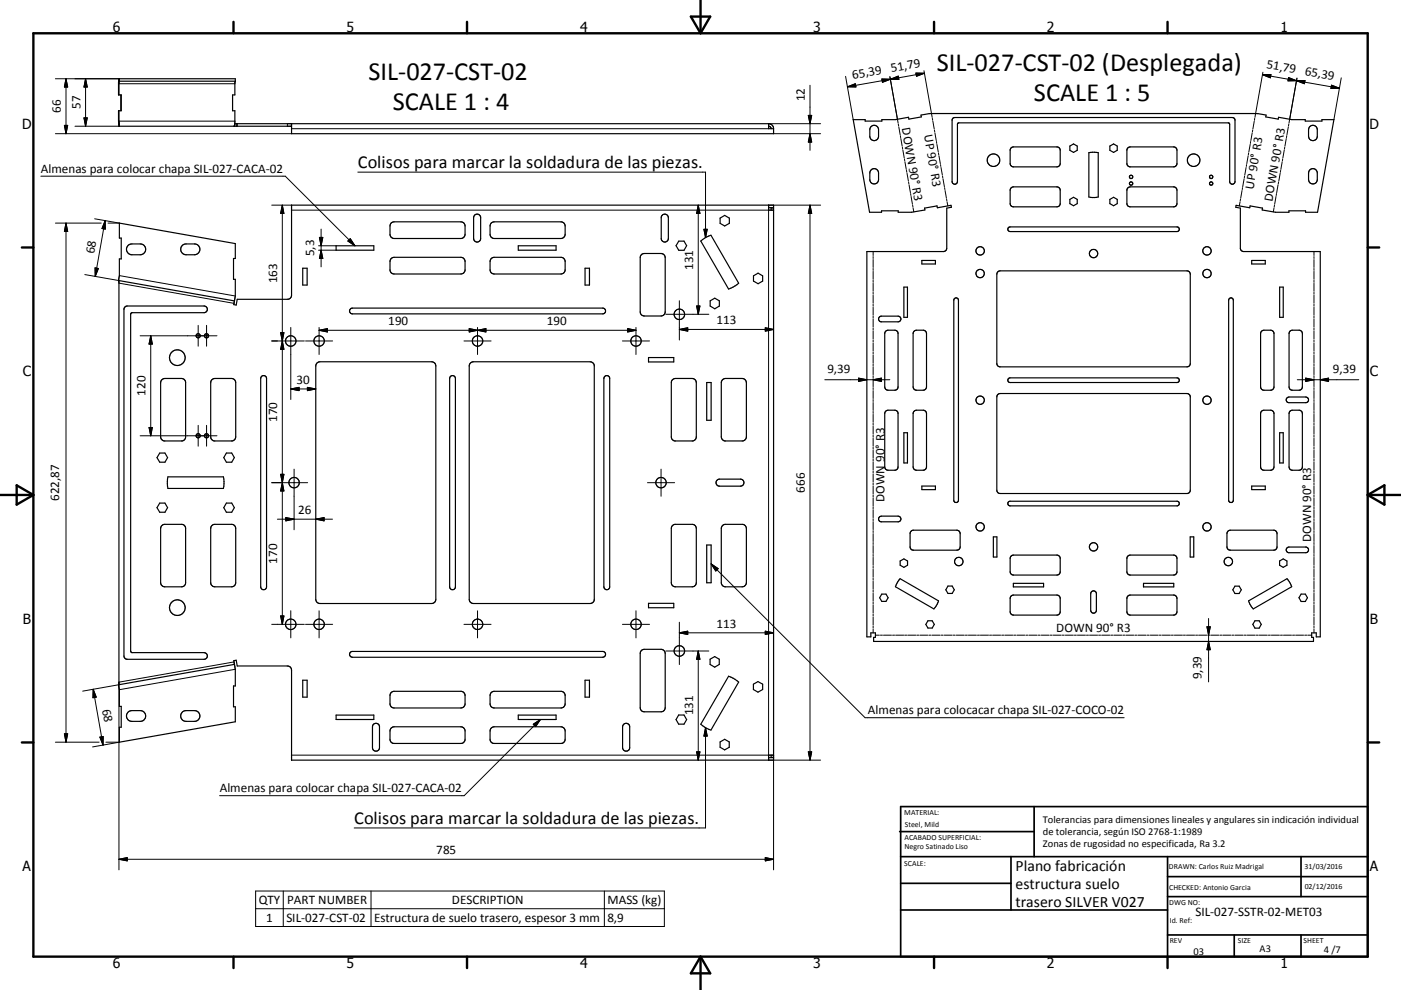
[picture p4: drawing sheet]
<svg xmlns="http://www.w3.org/2000/svg" width="420mm" height="297mm" viewBox="0 0 420 297" stroke-linecap="round" stroke-linejoin="round" font-family="sans-serif">
<g fill="none" stroke="#000" stroke-width=".36">
<path d="M35.5 36.3h.2M35.5 36.3l.2 .8M35.7 33.2v3.1M35.7 36.3v1.6M35.7 37.9h51.7M35.7 37.8v.1M35.7 37.6v.1M35.8 24.4l-.1 4.1M35.8 23.6l-.3 1.2v3.7h.8v4.7h-.8v3.1M35.8 23.6h34.7v.8M35.8 23.6v.8M35.8 24.4h.1"/>
<path d="M35.8 24.4h34.7M36.2 28.5v4.7M70.4 37.1h160M70.5 24.4l-.1 4.1h-.7v4.7h.7v3.5l-.2 1.2M70.5 24.4h.1M70.8 37.1v.8M71.1 37.1v.8M87.4 37.1v3h144.5v-1.5M230.4 37.1v1.5h1.5M230.4 37.9l.6 .2 .2 .5M230.4 37.1a1.48 1.48 0 0 1 1.5 1.5M255.8 35.9h3.6v.4h5v-.4h4l4-.7 .1 .5 3.7-.6-.1-.6 3.9-.4h95.8l3.8 .4-.1 .6 3.7 .6 .1-.5 4 .7h4v.4h5v-.4h3.6l-4.9 27.8h-3.6v-.4h-5v.4h-4l-4-.7 .1-.6-3.7-.6-.1 .5-4.1-.7-.1 .6 1.4 .2v12.1l.2 .6 .3 .3 23.4 .1v115.6h-1.2v-1.2h-1.3v1.3h.5v1.2h-131.9v-1.2h.6v-1.3h-1.4v1.2h-1.2v-115.6l23.4-.1 .3-.3 .2-.6v-12.1l1.4-.2-.1-.6-4.1 .7-.1-.5-3.7 .6 .1 .6-4 .7h-4v-.4h-5v.4h-3.6z"/>
<path d="M261.2 37.9a1.31 1.31 0 0 1 1.4-.2 1.31 1.31 0 0 1 .8 1.2v2a1.31 1.31 0 0 1-1.3 1.3 1.31 1.31 0 0 1-1.3-1.3v-2.3zM285.7 35.5l.6-.2h83.4l.3 .2 .3 .6v18.4a.8 .8 0 0 1-.8 .8 .8 .8 0 0 1-.8-.8v-17.2l-.4-.4h-81l-.3 .4v17.2a.8 .8 0 0 1-.8 .8 .8 .8 0 0 1-.8-.8v-18.4zM392.7 37.9a1.31 1.31 0 0 1 1.5-.2 1.31 1.31 0 0 1 .7 1.2v2a1.31 1.31 0 0 1-1.3 1.3 1.31 1.31 0 0 1-1.3-1.3v-2zM261.2 50.9a1.31 1.31 0 0 1 1.4-.2 1.31 1.31 0 0 1 .8 1.2v2a1.31 1.31 0 0 1-1.3 1.3 1.31 1.31 0 0 1-1.3-1.3v-2.3zM303.1 56.4l.8-.3h13.2l.7 .7v4.5l-.3 .6-.7 .2-13.2-.1-.5-.3-.3-.6v-4zM303.2 44.3l.7-.2 13.4 .1 .6 .9-.1 4.4-.5 .5-.5 .1-13.2-.1-.5-.3-.3-.6v-4zM320.8 43.8l1-.6 1.2 .6v1.3l-1.2 .6-1-.6zM320.8 59.8l1-.6 1.2 .6v1.3l-1.2 .6-1-.6zM326.4 45.8h2.9v13.3l-.6 .1-2.3-.1zM332.7 59.8l1.2-.6 1.1 .6v1.3l-1.1 .6-1.2-.6zM332.7 43.8l1.2-.6 1.1 .6v1.3l-1.1 .6-1.2-.6zM338.1 56.4l.8-.3h13.2l.7 .7v4.5l-.3 .6-.7 .2-13.2-.1-.5-.3-.2-.6v-4z"/>
<path d="M338.2 44.3l.7-.2 13.4 .1 .6 .9-.1 4.4-.5 .5-.5 .1-13.2-.1-.5-.3-.2-.6v-4zM392.7 50.9a1.31 1.31 0 0 1 1.5-.2 1.31 1.31 0 0 1 .7 1.2v2a1.31 1.31 0 0 1-1.3 1.3 1.31 1.31 0 0 1-1.3-1.3v-2zM38.5 73.6l.7-.4h2.8a1.62 1.62 0 0 1 1.7 1.6 1.62 1.62 0 0 1-1.7 1.6h-2.5a1.64 1.64 0 0 1-1.5-1 1.64 1.64 0 0 1 .5-1.8zM54.7 73.6l.8-.4h2.8a1.62 1.62 0 0 1 1.6 1.6 1.62 1.62 0 0 1-1.6 1.6h-2.5a1.64 1.64 0 0 1-1.5-1 1.64 1.64 0 0 1 .4-1.8zM100.8 73.7h11.3v1.4h-11.3zM117.3 77.6l.9-.4h20a1.3 1.3 0 0 1 1.2 1.2v2.6a1.26 1.26 0 0 1-1.2 1.2h-20a1.22 1.22 0 0 1-1.3-1.2v-2.6zM117.3 66.9l.9-.3h20a1.26 1.26 0 0 1 1.2 1.2v2.5a1.3 1.3 0 0 1-1.2 1.3h-20a1.26 1.26 0 0 1-1.3-1.3v-2.5zM142.4 64.5a1.06 1.06 0 0 1 1.1-.2 1.06 1.06 0 0 1 .6 1v6.3a1.06 1.06 0 0 1-1 1 1.06 1.06 0 0 1-1.1-1v-6.3zM147.3 77.6l.9-.4h20a1.31 1.31 0 0 1 1.2 1.2v2.6a1.26 1.26 0 0 1-1.2 1.2h-20a1.22 1.22 0 0 1-1.3-1.2v-2.8zM147.3 66.9l.9-.3h20a1.26 1.26 0 0 1 1.2 1.2v2.5a1.31 1.31 0 0 1-1.2 1.3h-20a1.26 1.26 0 0 1-1.3-1.3v-2.7zM155.4 73.7h11.3v1.4h-11.3zM192.3 76.4l.9-.3h5a1.26 1.26 0 0 1 1.2 1.2v16.3a1.26 1.26 0 0 1-1.2 1.2h-5a1.22 1.22 0 0 1-1.3-1.2v-16.3z"/>
<path d="M198.6 64.5a1.07 1.07 0 0 1 1.2-.2 1.07 1.07 0 0 1 .6 1v6.3a1.07 1.07 0 0 1-1.1 1 1.07 1.07 0 0 1-1.1-1v-6.3zM203.5 72.3h1.6l.8 1.4-.8 1.4h-1.6l-.8-1.4zM210.1 72.3l1.8-1.2 1.2-.5 8.4 14.4-1.8 1.2-1.3 .5zM215.9 65.4l1.4-.8 1.4 .8v1.6l-1.4 .8-1.4-.8zM230.4 62.3h1.5v-.8h-144.5v27.1a1.21 1.21 0 0 1-1.2 1.2h-15.1l-.3 1.7-.7-.1 .2-1.2M230.4 61.5v1.5h1.5M231.2 63v-.6h.7v164.8h-.7v-.6M276.4 78.1h4v1.1h-4zM302.3 68.3l.5-.2h50.1a.7 .7 0 0 1 .7 .7 .7 .7 0 0 1-.7 .7h-50.1a.71 .71 0 0 1-.6-.4 .71 .71 0 0 1 .1-.8zM375.3 78.1h4v1.1h-4zM35.5 84.2l.3-1.5v-5h.5v-6.3h-.5v-4.5l34.7 6.2v4.4h-.5v6.3h.5v5l-.2 1.4M35.5 84.2h.1"/>
<path d="M35.5 84.2l34.8 6.1M35.6 84.2v121.2M37.4 92.2l.8-.4h23a1 1 0 0 1 1 1 1 1 0 0 1-1 1h-21.5l-.3 .1-.2 .4v101.2l.3 .3h21.7a1 1 0 0 1 1 1 1 1 0 0 1-1 1h-23l-.7-.2-.3-.6v-104.2zM90.8 80.5h1.3v5h-1.3zM105.1 92.7l.6-.3h75a.87 .87 0 0 1 .9 .9 .87 .87 0 0 1-.9 .9h-75a.86 .86 0 0 1-.8-.6 .86 .86 0 0 1 .2-.9zM175.4 80.5h1.3v5h-1.3zM212.9 90.2l1.4-.7 1.4 .7v1.6l-1.4 .8-1.4-.8zM225.9 82.8l1.4-.9 1.3 .9v1.5l-1.3 .8-1.4-.8zM263.7 95.1l.6-.3h4.9a.85 .85 0 0 1 .9 .9 .85 .85 0 0 1-.9 .9h-4.9a.86 .86 0 0 1-.8-.6 .86 .86 0 0 1 .2-.9zM265.5 99.4l.5-.3h2.3l.6 .2 .3 .6v16.2l-.2 .6-.5 .3h-2.5l-.7-.7v-16.2zM271 86.1h1.1v9.1h-1.1zM274.1 99.3l.7-.2h2.2l.7 .8 .1 16.2-.3 .6-.5 .3h-2.5l-.7-.7v-16.2z"/>
<path d="M286.2 89.5a.71 .71 0 0 1 .7-.1 .71 .71 0 0 1 .5 .7v60a.7 .7 0 0 1-.7 .7 .7 .7 0 0 1-.7-.7v-60zM299.1 81.6l.8-.3 56.4 .1 .3 .2 .3 .7-.1 27.2-.3 .4-.6 .2-56.5-.1-.3-.3-.2-.6v-26.8zM368.6 89.5a.69 .69 0 0 1 .8-.1 .69 .69 0 0 1 .4 .7v60a.7 .7 0 0 1-.7 .7 .7 .7 0 0 1-.7-.7v-60zM378.2 99.4l.5-.3h2.2l.7 .2 .3 .6 .1 16.2-.3 .6-.5 .3h-2.5l-.7-.7-.1-16.2zM383.7 86.1h1v9.1h-1zM386.8 99.3l.7-.2h2.2l.6 .3 .1 .5 .1 16.2-.2 .6-.6 .3h-2.5l-.5-.3-.2-.4v-16.2zM48.5 113.9l.9-.4h5a1.26 1.26 0 0 1 1.3 1.3l-.1 16.7-.9 .8h-5.5l-.8-.5-.2-.8v-16.2zM63.5 113.9l.9-.4h5a1.26 1.26 0 0 1 1.3 1.3l-.1 16.7-.9 .8h-5.5l-.8-.5-.2-.8v-16.2zM78.4 112.9a.87 .87 0 0 1 1-.2 .87 .87 0 0 1 .5 .8v62.6a.88 .88 0 0 1-.9 .8 .88 .88 0 0 1-.8-.8v-62.6zM95 108.9l.9-.4h33.5a1.26 1.26 0 0 1 1.3 1.3v70a1.26 1.26 0 0 1-1.3 1.3h-33.5a1.26 1.26 0 0 1-1.2-1.3v-70zM135.1 112.9a.86 .86 0 0 1 .9-.2 .86 .86 0 0 1 .5 .8v62.6a.86 .86 0 0 1-.8 .8 .86 .86 0 0 1-.9-.8v-62.6zM141 108.9l.9-.4h35a1.26 1.26 0 0 1 1.3 1.3v70a1.26 1.26 0 0 1-1.3 1.3h-35a1.26 1.26 0 0 1-1.2-1.3v-70z"/>
<path d="M181.3 112.9a.86 .86 0 0 1 1-.2 .86 .86 0 0 1 .5 .8v62.6a.88 .88 0 0 1-.9 .8 .88 .88 0 0 1-.9-.8v-62.6zM194.4 107.3h7.6v1.3h-7.6zM201.6 113.9l.9-.4h5a1.26 1.26 0 0 1 1.3 1.3l-.1 16.7-1 .8h-5.4l-.8-.5-.2-.8v-16.2zM211.9 114.8h1.3v11.3h-1.3zM216.6 113.9l.9-.4h5a1.3 1.3 0 0 1 1.3 1.3l-.1 16.7-.9 .8h-5.5l-.8-.5-.3-.8v-16.2zM299.1 118.4l.8-.3 56.4 .1 .3 .2 .3 .7-.1 28.4-.3 .4-.6 .2-56.5-.1-.3-.3-.2-.6v-28zM302.3 113.6l.5-.2h50.1a.7 .7 0 0 1 .7 .7 .7 .7 0 0 1-.7 .7h-50.1a.69 .69 0 0 1-.6-.4 .69 .69 0 0 1 .1-.8zM385.9 119.4l.6-.3h5a.85 .85 0 0 1 .8 .9 .85 .85 0 0 1-.8 .8h-5a.85 .85 0 0 1-.8-.5 .85 .85 0 0 1 .2-.9zM47.9 135.9h1.6l.7 1.4-.7 1.4h-1.6l-.8-1.4zM67.9 135.9h1.6l.8 1.4-.8 1.4h-1.6l-.8-1.4zM265.6 123.3l.6-.2h2.3l.5 .3 .2 .5v16.2l-.2 .6-.5 .4h-2.5l-.7-.8v-16.2zM271 129.8h1.1v9.1h-1.1z"/>
<path d="M274.1 123.3l.7-.2h2.2l.7 .8 .1 16.2-.3 .6-.5 .4h-2.5l-.7-.8v-16.2zM378.2 123.4l.5-.3h2.2l.7 .2 .3 .6 .1 16.2-.3 .6-.5 .4h-2.5l-.7-.8-.1-16.2zM383.7 129.8h1v9.1h-1zM386.8 123.3l.7-.2h2.2l.6 .3 .1 .5 .1 16.2-.2 .6-.6 .4h-2.5l-.7-.8v-16.2zM47.9 150.9h1.6l.7 1.4-.7 1.4h-1.6l-.8-1.4zM48.5 157.7l.9-.4h5a1.21 1.21 0 0 1 1.3 1.3v16.2a1.26 1.26 0 0 1-1.3 1.3l-5.2-.1-.5-.1-.4-.6-.1-16.7zM50.3 143.1h16.7l.2 1.4-.2 2h-16.7l-.1-1.4zM63.5 157.7l.9-.4h5a1.22 1.22 0 0 1 1.3 1.3v16.2a1.26 1.26 0 0 1-1.3 1.3h-5a1.26 1.26 0 0 1-1.2-1.3v-16.2zM67.9 150.9h1.6l.8 1.4-.8 1.4h-1.6l-.8-1.4zM201.6 157.7l.9-.4h5a1.21 1.21 0 0 1 1.3 1.3v16.2a1.26 1.26 0 0 1-1.3 1.3h-5a1.26 1.26 0 0 1-1.2-1.3v-16.2zM214.9 144.2l.8-.5h6.3a1.06 1.06 0 0 1 1 1.1 1.06 1.06 0 0 1-1 1.1h-6.3a1.05 1.05 0 0 1-.9-.6 1.05 1.05 0 0 1 .1-1.1zM216.6 157.7l.9-.4h5a1.26 1.26 0 0 1 1.3 1.3v16.2a1.3 1.3 0 0 1-1.3 1.3h-5a1.31 1.31 0 0 1-1.3-1.3v-16.2z"/>
<path d="M263.7 155.1l.6-.3h4.9a.85 .85 0 0 1 .9 .9 .85 .85 0 0 1-.9 .8h-4.9a.85 .85 0 0 1-.8-.5 .85 .85 0 0 1 .2-.9zM273.2 159.3l.7-.2h13.2l.7 .8v4.4l-.3 .6-.7 .2-13.4-.1-.6-.9v-4zM276.4 145.8h4v1.1h-4zM302.3 150.6l.5-.2h50.1a.7 .7 0 0 1 .7 .7 .7 .7 0 0 1-.7 .7h-50.1a.71 .71 0 0 1-.6-.4 .71 .71 0 0 1 .1-.8zM368.2 159.3l.7-.2 13.4 .1 .5 .7v4.4l-.3 .6-.6 .2-13.5-.1-.5-.9v-4zM375.3 145.8h4v1.1h-4zM211.9 163.5h1.3v11.3h-1.3zM264.4 178.2h1.2l.7 1.1-.7 1.1h-1.2l-.7-1.1zM269.8 173.6l11.6 6.7-1.4 2.4-11.5-6.7zM269.9 168.3l1.1-.6 1.1 .6v1.3l-1.1 .6-1.1-.6zM284.2 175.8h1.3l.6 1.1-.6 1.1h-1.3l-.6-1.1zM297.8 161.1h1.1v6h-1.1z"/>
<path d="M303.1 178.9l.8-.4 13.4 .1 .6 .9-.1 4.3-.3 .5-.7 .2h-13.2l-.5-.3-.3-.7v-4zM303.1 166.9l.8-.4 13.4 .1 .6 .9-.1 4.3-.3 .5-.7 .2h-13.2l-.5-.4-.3-.6v-4zM303.8 175h9.1v1.1h-9.1zM327.3 177.5a.86 .86 0 0 1 .9-.2 .86 .86 0 0 1 .5 .8v5a.85 .85 0 0 1-.8 .9 .85 .85 0 0 1-.9-.9v-5zM338.1 178.9l.8-.4 13.4 .1 .6 .9-.1 4.3-.3 .5-.7 .2h-13.2l-.5-.3-.2-.7v-4zM338.1 166.9l.8-.4 13.4 .1 .6 .9-.1 4.3-.3 .5-.7 .2h-13.2l-.5-.4-.2-.6v-4zM342.8 175h9.1v1.1h-9.1zM356.8 161.1h1.1v6h-1.1zM370.2 175.9h1.3l.6 1-.6 1.2h-1.3l-.6-1.2zM383.6 168.3l1.1-.6 1.1 .6v1.3l-1.1 .6-1.1-.6zM385.9 164.4l.6-.3h5a.85 .85 0 0 1 .8 .9 .85 .85 0 0 1-.8 .8h-5a.86 .86 0 0 1-.8-.5 .86 .86 0 0 1 .2-.9zM390.1 178.2h1.3l.6 1.1-.6 1.2h-1.3l-.7-1.2z"/>
<path d="M70.3 199.3l-.2-1.1 .7-.1 .3 1.7h15.1a1.21 1.21 0 0 1 1.2 1.2v27h144.5v-.7h-1.5M70.3 199.3l.2 1.5v5h-.5v6.2h.5v4.5l-34.7 6.2v-4.5h.5v-6.3h-.5v-5l-.3-1.4M70.3 199.3l-34.8 6.1M105.1 195.7l.6-.3h75a.88 .88 0 0 1 .9 .9 .88 .88 0 0 1-.9 .9h-75a.88 .88 0 0 1-.8-.6 .88 .88 0 0 1 .2-.9zM192.5 195l.7-.2h5a1.31 1.31 0 0 1 1.2 1.2v16.3a1.26 1.26 0 0 1-1.2 1.2h-5a1.21 1.21 0 0 1-1.3-1.2v-16.3l.1-.4zM194.4 181h7.6v1.3h-7.6zM212.9 197.8l1.4-.8 1.3 .8v1.5l-1.3 .9-1.4-.9zM278.2 186.2h1.3l.6 1.1-.6 1.1h-1.3l-.6-1.1zM374.3 180.3l11.6-6.7 1.4 2.4-11.6 6.7-.7-.9zM376.2 186.2h1.3l.6 1.1-.6 1.2h-1.3l-.6-1.2zM35.6 205.4h-.1M38.5 213.6l.7-.4h2.8a1.61 1.61 0 0 1 1.7 1.6 1.61 1.61 0 0 1-1.7 1.6h-2.5a1.62 1.62 0 0 1-1.5-1 1.62 1.62 0 0 1 .5-1.8z"/>
<path d="M54.7 213.6l.8-.4h2.8a1.61 1.61 0 0 1 1.6 1.6 1.61 1.61 0 0 1-1.6 1.6h-2.5a1.62 1.62 0 0 1-1.5-1 1.62 1.62 0 0 1 .4-1.8zM90.8 204.1h1.3v5.1h-1.3zM100.8 214.5h11.3v1.4h-11.3zM111.9 217.4a1.06 1.06 0 0 1 1.2-.3 1.06 1.06 0 0 1 .7 .9v6.3a1.05 1.05 0 0 1-1.1 1.1 1.05 1.05 0 0 1-1-1.1v-6.3zM117.3 207.8l.9-.4h20a1.3 1.3 0 0 1 1.2 1.2v2.6a1.26 1.26 0 0 1-1.2 1.2h-20a1.21 1.21 0 0 1-1.3-1.2v-2.6zM117.3 218.4l.9-.4h20a1.3 1.3 0 0 1 1.2 1.3v2.5a1.26 1.26 0 0 1-1.2 1.2h-20a1.21 1.21 0 0 1-1.3-1.2l.1-2.7zM147.3 218.4l.9-.4h20a1.3 1.3 0 0 1 1.2 1.3v2.5a1.26 1.26 0 0 1-1.2 1.2h-20a1.21 1.21 0 0 1-1.3-1.2v-2.7zM147.3 207.8l.9-.4h20a1.31 1.31 0 0 1 1.2 1.2v2.6a1.26 1.26 0 0 1-1.2 1.2h-20a1.21 1.21 0 0 1-1.3-1.2v-2.8zM155.4 214.5h11.3v1.4h-11.3zM175.4 204.1h1.3v5.1h-1.3zM187.1 217.2a1.07 1.07 0 0 1 1.1-.1 1.07 1.07 0 0 1 .6 .9v6.3a1.07 1.07 0 0 1-1.1 1.1 1.07 1.07 0 0 1-1-1.1v-6.3zM203.5 214.5h1.6l.8 1.4-.8 1.4h-1.6l-.8-1.4z"/>
<path d="M218.4 202.9l1.3 .5 1.8 1.2-8.4 14.4-.6-.2-2.4-1.5zM225.9 205.3l1.4-.8 1.3 .8v1.6l-1.3 .8-1.4-.8zM215.9 222.6l1.4-.8 1.3 .8v1.6l-1.3 .8-1.4-.8zM231.9 226.6h-1.5v1.4"/>
<circle cx="297.9" cy="48.1" r="1.88"/>
<circle cx="339.1" cy="53.1" r=".5"/>
<circle cx="339.1" cy="55.1" r=".49"/>
<circle cx="357.9" cy="48.1" r="1.88"/>
<circle cx="363.1" cy="55.1" r=".49"/>
<circle cx="363.1" cy="53.1" r=".5"/>
<circle cx="293.9" cy="75.3" r="1.26"/>
<circle cx="327.9" cy="76.1" r="1.25"/>
<circle cx="361.9" cy="75.3" r="1.26"/>
<circle cx="203.7" cy="94.3" r="1.57"/>
<circle cx="293.8" cy="82.1" r="1.26"/>
<circle cx="361.9" cy="82.1" r="1.24"/>
<circle cx="53.2" cy="107.3" r="2.36"/>
<circle cx="59.4" cy="100.7" r=".63"/>
<circle cx="61.9" cy="100.7" r=".62"/>
<circle cx="87.2" cy="102.3" r="1.58"/>
<circle cx="95.7" cy="102.3" r="1.56"/>
<circle cx="143.2" cy="102.3" r="1.56"/>
<circle cx="190.7" cy="102.3" r="1.56"/>
<circle cx="59.4" cy="130.7" r=".63"/>
<circle cx="61.9" cy="130.7" r=".62"/>
<circle cx="293.8" cy="120.1" r="1.25"/>
<circle cx="361.9" cy="120.1" r="1.26"/>
<circle cx="88.2" cy="144.8" r="1.55"/>
<circle cx="198.2" cy="144.8" r="1.57"/>
<circle cx="293.8" cy="158.1" r="1.26"/>
<circle cx="361.9" cy="158.1" r="1.26"/>
<circle cx="287.4" cy="168.5" r="1.27"/>
<circle cx="327.9" cy="164.1" r="1.25"/>
<circle cx="368.3" cy="168.5" r="1.26"/>
<circle cx="53.2" cy="182.3" r="2.35"/>
<circle cx="87.2" cy="187.3" r="1.58"/>
<circle cx="95.7" cy="187.3" r="1.56"/>
<circle cx="143.2" cy="187.3" r="1.56"/>
<circle cx="190.7" cy="187.3" r="1.56"/>
<circle cx="203.7" cy="195.3" r="1.57"/>
</g>
<g fill="none" stroke="#000" stroke-width=".3">
<path d="M16.6 23.6h19.2M19.3 37.6h1l-.5 2.5zM19.8 23.6l.5 2.5h-1zM19.8 23.6v16.5M22.5 37.9h13.2M25.2 35.4h1l-.5 2.5zM25.7 23.6v14.3M25.7 23.6l.5 2.5h-1zM35.5 25.1h34.9M35.7 36.3h34.7M86.2 37.1v.8M87.4 38.6h143"/>
<path d="M230.4 37.1h15.6M242.3 34.6h1.1l-.6 2.5zM242.8 25.6v19.5M253.5 22.9l2.3 13M254.1 26l2.3-.9 .2 1zM264.4 23.7l2.6 .1-2.4 .9zM266.8 23l2.5 13.9M267 23.8l2.3-1 .2 1zM269.3 37.2l.1 .6M269.5 38.1l.4 2.3M274.6 21.9l2.5 .1-2.3 .9zM277 21.2l2.5 14"/>
<path d="M277.1 22l-23 4M279.5 35.5l.1 .6M279.7 36.4l.4 2.3M280.1 39l.1 .5M280.3 39.9l.4 2.3M375.4 39.9l-.4 2.3M375.6 39l-.1 .5M376 36.4l-.4 2.3M376.2 35.5l-.1 .6M378.5 22.4l23.1 4.1M378.5 22.4h2.5l-.1 .9zM378.6 21.7l-2.4 13.5"/>
<path d="M386.2 38.1l-.4 2.3M386.3 23.3l4.8 1.8 .2-.9-5.2 .1zM386.4 37.2l-.1 .6M388.8 23.4l-2.4 13.5M399.2 25.6l2.4 .9h-2.6zM402.1 23.3l-2.2 12.6M12.2 52.9h73.3l20.9 20.8M16.6 40.1h70.8M107.3 51.6h104.2v19.7M231.9 40.1h14.1M242.8 40.1l.6 2.5h-1.1zM269.9 40.7l.1 .6"/>
<path d="M270.1 41.6l.4 2.3M270.5 44.2l.1 .6M270.7 45l.4 2.3M271.1 47.7l.1 .5M271.3 48.5l.4 2.3M271.8 51.1l.1 .6M271.9 52l.4 2.3M272.4 54.6l.1 .6M272.5 55.5l.4 2.3M273 58.1l.1 .6M273.2 58.9l.4 2.4M280.7 42.4l.1 .6"/>
<path d="M280.9 43.3l.4 2.3M281.4 45.9l.1 .6M281.5 46.8l.4 2.3M282 49.4l.1 .5M282.1 50.2l.4 2.3M282.6 52.8l.1 .6M282.7 53.7l.4 2.3M283.2 56.3l.1 .6M283.3 57.2l.4 2.3M283.8 59.7l.1 .6M371.9 59.7l-.1 .6M372.4 57.2l-.4 2.3"/>
<path d="M372.5 56.3l-.1 .6M373 53.7l-.4 2.3M373.1 52.8l-.1 .6M373.6 50.2l-.4 2.3M373.7 49.4l-.1 .5M374.2 46.8l-.4 2.3M374.4 45.9l-.1 .6M374.8 43.3l-.4 2.3M375 42.4l-.1 .6M382.6 58.9l-.4 2.4M382.7 58.1l-.1 .6M383.2 55.5l-.4 2.3"/>
<path d="M383.3 54.6l-.1 .6M383.8 52l-.4 2.3M384 51.1l-.1 .6M384.4 48.5l-.4 2.3M384.6 47.7l-.1 .5M385 45l-.4 2.3M385.2 44.2l-.1 .6M385.6 41.6l-.4 2.3M385.8 40.7l-.1 .6M16.6 66.9h13.8M19.8 66.9v155.8M19.8 66.9l.5 2.5h-1z"/>
<path d="M28.4 65.6l7.4 1.3h-3.4M31.5 66.2l-3 16.7M31.5 66.2l.1 2.5-1-.1zM81.5 61.5h5.9M84.6 61.5l.5 2.5h-1zM84.6 61.5v125.8M87.4 63h143v163.6h-143M95.5 75.1h5.3M95.5 73.7h5.3M95.8 71.2h1l-.5 2.5zM96.3 68.7v11.4M96.3 75.1l.5 2.4h-1z"/>
<path d="M104.3 72.3l.7-.7 1.4 2.1zM209.3 61.5v32.8M209.3 61.5l.5 2.5h-.9zM211 68.8h1l-.5 2.5zM230.4 61.5h15.6M242.8 61.5l.6 2.5h-1.1zM242.8 61.5v166.5M261.8 75.5v1.2M261.8 77v.5M261.8 77.9v2.3M273.6 61.5l.1 .6M273.8 62.4l.2 1.2"/>
<path d="M283.9 60.6l.3 1.2M371.8 60.6l-.2 1.2M382 62.4l-.3 1.2M382.1 61.5l-.1 .6M393.9 75.5v1.2M393.9 77v.5M393.9 77.9v2.3M25.4 82.4l10.1 1.8M28.5 80.4l1 .1-1 2.4zM35.7 84.9l34.5 6.1M35.8 82.7l34.7 6.1M59.4 97.6v6.3"/>
<path d="M61.9 97.6v6.3M84.1 99.8h1l-.5 2.5zM87.2 98.2v21.7M95.7 98.2v8.2M95.7 99.1h95M95.7 99.1l2.5-.5v1zM140.7 98.6v1l5-1v1zM143.2 98.2v8.2M188.2 98.6l2.5 .5-2.5 .5zM190.7 98.2v8.2M199.6 94.3h12.9M203.7 90.2v11.8"/>
<path d="M203.7 98.8l2.5-.5v1zM203.7 98.8h28.2M208.9 91.8h.9l-.5 2.5zM229.4 98.3l2.5 .5-2.5 .5zM261.8 80.5v.6M261.8 81.4v2.4M261.8 84.1v.6M261.8 85v2.4M261.8 87.7v.6M261.8 88.6v2.4M261.8 91.3v.6M261.8 92.2v2.3"/>
<path d="M261.8 94.8v.6M261.8 95.7v2.4M261.8 98.4v.6M261.8 99.3v2.4M393.9 80.5v.6M393.9 81.4v2.4M393.9 84.1v.6M393.9 85v2.4M393.9 87.7v.6M393.9 88.6v2.4M393.9 91.3v.6M393.9 92.2v2.3"/>
<path d="M393.9 94.8v.6M393.9 95.7v2.4M393.9 98.4v.6M393.9 99.3v2.4M42 100.7h23.1M45.2 100.7v30M45.2 100.7l.5 2.5h-1zM81.5 102.3h9.7M84.6 102.3l.5 2.5h-1zM87.2 116.7h7.5M87.2 116.7l2.5-.5v1zM91.6 102.3h8.1"/>
<path d="M92.2 116.2l2.5 .5-2.5 .5zM139.1 102.3h8.1M186.6 102.3h8.1M247.3 113.9h19.5M257.4 113.4l2.5 .5-2.5 .5zM261.8 102v.6M261.8 102.9v2.4M261.8 105.6v.6M261.8 106.5v2.3M261.8 109.1v.6M261.8 110v2.4M261.8 112.7v.6"/>
<path d="M261.8 113.6v2.4M261.8 116.3v.6M261.8 117.2v2.4M261.8 119.9v.6M261.8 113.9l2.5-.5v1zM388.9 113.9h18.5M391.5 113.4l2.4 .5-2.4 .5zM393.9 102v.6M393.9 102.9v2.4M393.9 105.6v.6M393.9 106.5v2.3M393.9 109.1v.6"/>
<path d="M393.9 110v2.4M393.9 112.7v.6M393.9 113.6v2.4M393.9 116.3v.6M393.9 117.2v2.4M393.9 119.9v.6M395.8 113.9l2.5-.5v1zM42 130.7h23.1M44.7 128.2h1l-.5 2.5zM59.4 127.6v6.3M61.9 127.6v6.3M261.8 120.8v2.3"/>
<path d="M261.8 123.4v.6M261.8 124.3v2.4M261.8 127v.6M261.8 127.9v2.4M261.8 130.6v.6M261.8 131.5v2.4M261.8 134.2v.6M261.8 135.1v2.3M261.8 137.7v.6M261.8 138.6v2.4M393.9 120.8v2.3M393.9 123.4v.6"/>
<path d="M393.9 124.3v2.4M393.9 127v.6M393.9 127.9v2.4M393.9 130.6v.6M393.9 131.5v2.4M393.9 134.2v.6M393.9 135.1v2.3M393.9 137.7v.6M393.9 138.6v2.4M81.5 144.8h10.7M83.2 155.8h16.5M84.1 142.3h1l-.5 2.5z"/>
<path d="M84.6 144.8l.5 2.5h-1zM85.7 155.3l2.5 .5-2.5 .5zM88.2 140.7v18.2M94.7 155.8l2.5-.5v1zM194.1 144.8h8.2M198.2 140.7v8.2M261.8 141.3v.6M261.8 142.2v2.4M261.8 144.9v.6M261.8 145.8v2.4M261.8 148.5v.6M261.8 149.4v2.3"/>
<path d="M261.8 152v.6M261.8 152.9v2.4M261.8 155.6v.6M261.8 156.5v2.4M261.8 159.2v.6M393.9 141.3v.6M393.9 142.2v2.4M393.9 144.9v.6M393.9 145.8v2.4M393.9 148.5v.6M393.9 149.4v2.3M393.9 152v.6"/>
<path d="M393.9 152.9v2.4M393.9 155.6v.6M393.9 156.5v2.4M393.9 159.2v.6M213.2 169.2l46.2 46.1h77.6M213.2 169.2l2.1 1.4-.7 .7zM261.8 160.1v2.4M261.8 162.7v.7M261.8 163.7v2.3M261.8 166.3v.6M261.8 167.2v2.4M261.8 169.9v.6"/>
<path d="M261.8 170.8v2.4M261.8 173.5v.6M261.8 174.4v2.4M261.8 177v.7M261.8 178v2.3M393.9 160.1v2.4M393.9 162.7v.7M393.9 163.7v2.3M393.9 166.3v.6M393.9 167.2v2.4M393.9 169.9v.6M393.9 170.8v2.4"/>
<path d="M393.9 173.5v.6M393.9 174.4v2.4M393.9 177v.7M393.9 178v2.3M70.2 198.6l-34.5 6.1v56.3M81.5 187.3h9.7M84.1 184.8h1l-.5 2.5zM87.2 183.2v8.2M91.6 187.3h8.1M95.7 183.2v8.2M139.1 187.3h8.1M143.2 183.2v8.2"/>
<path d="M186.6 187.3h8.1M190.7 183.2v8.2M199.6 195.3h12.9M203.7 186.7v12.7M203.7 189.8h28.2M203.7 189.8l2.5-.4v1zM209.3 195.3v32.7M209.3 195.3l.5 2.5h-.9zM229.4 189.4l2.5 .4-2.5 .6zM261.8 180.6v.6M261.8 181.5v2.4M261.8 184.2v.6"/>
<path d="M261.8 185.1v2.4M261.8 187.8v.6M261.8 188.7v1.2M262.5 190.6h1.2M264 190.6h.6M264.9 190.6h2.4M267.6 190.6h.6M268.5 190.6h2.4M271.2 190.6h.6M272.1 190.6h2.5M274.9 190.6h.6M275.8 190.6h2.4"/>
<path d="M278.5 190.6h.6M279.4 190.6h2.4M282.1 190.6h.6M283 190.6h2.5M285.8 190.6h.6M286.7 190.6h2.4M289.4 190.6h.6M290.3 190.6h2.4M293 190.6h.7M293.9 190.6h2.5M296.7 190.6h.6M297.6 190.6h2.4"/>
<path d="M300.3 190.6h.6M301.2 190.6h2.4M303.9 190.6h.7M304.9 190.6h2.4M307.6 190.6h.6M308.5 190.6h2.4M311.2 190.6h.6M312.1 190.6h2.4M314.8 190.6h.6M315.8 190.6h2.4M318.5 190.6h.6M319.4 190.6h2.4"/>
<path d="M322.1 190.6h.6M323 190.6h2.4M325.7 190.6h.6M326.6 190.6h2.5M329.4 190.6h.6M330.3 190.6h2.4M333 190.6h.6M333.9 190.6h2.4M336.6 190.6h.6M337.5 190.6h2.5M340.3 190.6h.6M341.2 190.6h2.4"/>
<path d="M343.9 190.6h.6M344.8 190.6h2.4M347.5 190.6h.6M348.4 190.6h2.5M351.2 190.6h.6M352.1 190.6h2.4M354.8 190.6h.6M355.7 190.6h2.5M358.5 190.6h.5M359.3 190.6h2.5M361.9 188h.9l-.5 2.6zM362.1 190.6h.6"/>
<path d="M362.3 185.6v19M362.3 192.4l.5 2.5h-.9zM363 190.6h2.4M365.7 190.6h.6M366.6 190.6h2.4M369.4 190.6h.5M370.2 190.6h2.5M373 190.6h.6M373.9 190.6h2.4M376.6 190.6h.6M377.5 190.6h2.4M380.2 190.6h.7"/>
<path d="M381.2 190.6h2.4M383.9 190.6h.6M384.8 190.6h2.4M387.5 190.6h.6M388.4 190.6h2.4M391.1 190.6h.7M392.1 190.6h1.2M393.9 180.6v.6M393.9 181.5v2.4M393.9 184.2v.6M393.9 185.1v2.4M393.9 187.8v.6"/>
<path d="M393.9 188.7v1.2M27.9 206.8l3 16.7M27.9 206.8l1 2.4-1 .1zM35.5 205.4l-10.7 1.9M70.5 200.8l-34.7 6.1M159.9 217.3l2.1-1.4-1.4 2.1zM162 215.9l-22.8 22.8h-73.4M211.5 218.3v30.1h-105.3M211.5 218.3l.5 2.5h-1zM16.6 222.7h13.1M19.3 220.1h1l-.5 2.6zM29.9 221.1l1-.1v2.5z"/>
<path d="M31.7 222.7h4.1l-8 1.4M208.9 225.6h.9l-.5 2.4zM230.4 228h15.6M231.9 226.6v34.4M242.3 225.6h1.1l-.6 2.4zM35.7 257.8h196.2M35.7 257.8l2.5-.5v1zM229.4 257.3l2.5 .5-2.5 .5zM76.6 267.3h122.6v10.7h-122.6zM76.6 272.6h122.6M84.9 267.3v10.7M111.2 267.3v10.7"/>
<path d="M181.2 267.3v10.7"/>
</g>
<g fill="none" stroke="#000" stroke-width=".71">
<path d="M10 10h400v277h-400zM70 6.6v3.4M140 6.6v3.4M207.1 5h5.8l-2.9 5zM210 0v10M280 6.6v3.4M350 6.6v3.4M6.6 74.2h3.4M410 74.2h3.5M0 148.5h10M5 145.6l5 2.9-5 2.9zM410 148.5h10.1"/>
<path d="M410 148.5l5.1-2.9v5.8zM6.6 222.7h3.4M410 222.7h3.5M70 287v3.4M140 287v3.4M210 287v10M210 287l2.9 5h-5.8zM280 287v3.4M350 287v3.4"/>
</g>
<g fill="none" stroke="#000" stroke-width=".51">
<path d="M269.7 249.5h40.3M270 242h140v45h-140zM270 257h140M303.1 257v16M310 242v15M350 257v30M390.1 257v12M270 265h33.1M270 273h80M350 269h60M350 263h60M350 280.5h60"/>
<path d="M370 280.5v6.5M390.1 280.5v6.5"/>
</g>
<g fill="#000" stroke="#000" stroke-width=".3">
<path d="M19.3 37.6h1l-.5 2.5zM19.8 23.6l.5 2.5h-1zM25.2 35.4h1l-.5 2.5zM25.7 23.6l.5 2.5h-1zM242.3 34.6h1.1l-.6 2.5zM254.1 26l2.3-.9 .2 1zM264.4 23.7l2.6 .1-2.4 .9zM267 23.8l2.3-1 .2 1zM274.6 21.9l2.5 .1-2.3 .9zM378.5 22.4h2.5l-.1 .9zM386.3 23.3l2.4 .9-2.6 .1zM388.7 24.2h2.6l-.2 .9z"/>
<path d="M399.2 25.6l2.4 .9h-2.6zM242.8 40.1l.6 2.5h-1.1zM19.8 66.9l.5 2.5h-1zM31.5 66.2l.1 2.5-1-.1zM84.6 61.5l.5 2.5h-1zM95.8 71.2h1l-.5 2.5zM96.3 75.1l.5 2.4h-1zM104.3 72.3l.7-.7 1.4 2.1zM209.3 61.5l.5 2.5h-.9zM211 68.8h1l-.5 2.5zM242.8 61.5l.6 2.5h-1.1zM28.5 80.4l1 .1-1 2.4z"/>
<path d="M84.1 99.8h1l-.5 2.5zM95.7 99.1l2.5-.5v1zM140.7 98.6l2.5 .5-2.5 .5zM143.2 99.1l2.5-.5v1zM188.2 98.6l2.5 .5-2.5 .5zM203.7 98.8l2.5-.5v1zM208.9 91.8h.9l-.5 2.5zM229.4 98.3l2.5 .5-2.5 .5zM45.2 100.7l.5 2.5h-1zM84.6 102.3l.5 2.5h-1zM87.2 116.7l2.5-.5v1zM92.2 116.2l2.5 .5-2.5 .5z"/>
<path d="M257.4 113.4l2.5 .5-2.5 .5zM261.8 113.9l2.5-.5v1zM391.5 113.4l2.4 .5-2.4 .5zM395.8 113.9l2.5-.5v1zM44.7 128.2h1l-.5 2.5zM84.1 142.3h1l-.5 2.5zM84.6 144.8l.5 2.5h-1zM85.7 155.3l2.5 .5-2.5 .5zM94.7 155.8l2.5-.5v1zM213.2 169.2l2.1 1.4-.7 .7zM84.1 184.8h1l-.5 2.5zM203.7 189.8l2.5-.4v1z"/>
<path d="M209.3 195.3l.5 2.5h-.9zM229.4 189.4l2.5 .4-2.5 .6zM361.9 188h.9l-.5 2.6zM362.3 192.4l.5 2.5h-.9zM27.9 206.8l1 2.4-1 .1zM159.9 217.3l2.1-1.4-1.4 2.1zM19.3 220.1h1l-.5 2.6zM29.9 221.1l1-.1v2.5zM208.9 225.6h.9l-.5 2.4zM211.5 218.3l.5 2.5h-1zM242.3 225.6h1.1l-.6 2.4zM35.7 257.8l2.5-.5v1z"/>
<path d="M229.4 257.3l2.5 .5-2.5 .5z"/>
</g>
<g font-size="7.9">
<text x="280.8" y="21.3">SIL-027-CST-02 (Desplegada)</text>
<text x="110.5" y="24.1">SIL-027-CST-02</text>
<text x="117.8" y="33.1">SCALE 1 : 4</text>
<text x="310" y="30.3">SCALE 1 : 5</text>
</g>
<g font-size="5.5">
<text x="107.3" y="50.4">Colisos para marcar la soldadura de las piezas.</text>
<text x="106.2" y="247.1">Colisos para marcar la soldadura de las piezas.</text>
</g>
<g font-size="4.7">
<text x="304.5" y="261.2">Plano fabricación</text>
<text x="304.5" y="266.6">estructura suelo</text>
<text x="304.5" y="272">trasero SILVER V027</text>
</g>
<g font-size="4.2">
<text x="33.9" y="9.6">6</text>
<text x="103.9" y="9.6">5</text>
<text x="173.9" y="9.6">4</text>
<text x="243.8" y="9.6">3</text>
<text x="313.9" y="9.6">2</text>
<text x="383.9" y="9.6">1</text>
<text x="6.7" y="38.7">D</text>
<text x="410.5" y="38.7">D</text>
<text x="6.9" y="112.9">C</text>
<text x="410.7" y="112.9">C</text>
<text x="6.9" y="187.1">B</text>
<text x="410.7" y="187.1">B</text>
<text x="6.8" y="261.4">A</text>
<text x="410.7" y="261.4">A</text>
<text x="33.9" y="290.4">6</text>
<text x="103.9" y="290.4">5</text>
<text x="173.9" y="290.4">4</text>
<text x="243.8" y="290.4">3</text>
<text x="313.9" y="290.4">2</text>
<text x="383.9" y="290.4">1</text>
</g>
<g font-size="3.9">
<text x="255.7" y="23.6" transform="rotate(-10 255.7 23.6)">65,39</text>
<text x="267.3" y="21.6" transform="rotate(-10 267.3 21.6)">51,79</text>
<text x="379.6" y="20.5" transform="rotate(10 379.6 20.5)">51,79</text>
<text x="391.1" y="22.5" transform="rotate(10 391.1 22.5)">65,39</text>
<text x="18.2" y="33.9" transform="rotate(-90 18.2 33.9)">66</text>
<text x="24.1" y="32.8" transform="rotate(-90 24.1 32.8)">57</text>
<text x="241.3" y="30.3" transform="rotate(-90 241.3 30.3)">12</text>
<text x="270.3" y="38.5" transform="rotate(80 270.3 38.5)">DOWN 90° R3</text>
<text x="277" y="40.6" transform="rotate(80 277 40.6)">UP 90° R3</text>
<text x="12.3" y="51.8">Almenas para colocar chapa SIL-027-CACA-02</text>
<text x="375.8" y="56.9" transform="rotate(-80 375.8 56.9)">UP 90° R3</text>
<text x="381.5" y="60.5" transform="rotate(-80 381.5 60.5)">DOWN 90° R3</text>
<text x="28.2" y="76.3" transform="rotate(-80 28.2 76.3)">68</text>
<text x="94.2" y="76.9" transform="rotate(-90 94.2 76.9)">5,3</text>
<text x="207.8" y="80.9" transform="rotate(-90 207.8 80.9)">131</text>
<text x="83.1" y="84.9" transform="rotate(-90 83.1 84.9)">163</text>
<text x="116.4" y="97.5">190</text>
<text x="163.9" y="97.5">190</text>
<text x="214.8" y="97.3">113</text>
<text x="248.1" y="111.8">9,39</text>
<text x="399.6" y="111.8">9,39</text>
<text x="43.6" y="118.8" transform="rotate(-90 43.6 118.8)">120</text>
<text x="88.9" y="115.1">30</text>
<text x="83.1" y="126.6" transform="rotate(-90 83.1 126.6)">170</text>
<text x="241.3" y="147.8" transform="rotate(-90 241.3 147.8)">666</text>
<text x="17.7" y="150.3" transform="rotate(-90 17.7 150.3)">622,87</text>
<text x="89.4" y="154.2">26</text>
<text x="265.2" y="150.6" transform="rotate(-90 265.2 150.6)">DOWN 90° R3</text>
<text x="393.1" y="162.6" transform="rotate(-90 393.1 162.6)">DOWN 90° R3</text>
<text x="83.1" y="169.1" transform="rotate(-90 83.1 169.1)">170</text>
<text x="214.8" y="188.3">113</text>
<text x="316.7" y="189.7">DOWN 90° R3</text>
<text x="360.3" y="203.8" transform="rotate(-90 360.3 203.8)">9,39</text>
<text x="30.6" y="212.9" transform="rotate(80 30.6 212.9)">68</text>
<text x="207.8" y="214.6" transform="rotate(-90 207.8 214.6)">131</text>
<text x="260.2" y="214.3">Almenas para colocacar chapa SIL-027-COCO-02</text>
<text x="65.9" y="237.7">Almenas para colocar chapa SIL-027-CACA-02</text>
<text x="130.8" y="256.2">785</text>
<text x="77.6" y="271.3">QTY</text>
<text x="86.1" y="271.3">PART NUMBER</text>
<text x="135.5" y="271.3">DESCRIPTION</text>
<text x="182.1" y="271.4">MASS (kg)</text>
<text x="358.4" y="274.9">SIL-027-SSTR-02-MET03</text>
<text x="79.8" y="276.5">1</text>
<text x="85.9" y="276.5">SIL-027-CST-02</text>
<text x="112.2" y="276.6">Estructura de suelo trasero, espesor 3 mm</text>
<text x="182.1" y="276.5">8,9</text>
</g>
<g font-size="3.1">
<text x="312.7" y="246.8">Tolerancias para dimensiones lineales y angulares sin indicación individual</text>
<text x="312.7" y="250.4">de tolerancia, según ISO 2768-1:1989</text>
<text x="312.7" y="254">Zonas de rugosidad no especificada, Ra 3.2</text>
<text x="357.8" y="286.5">03</text>
<text x="377.6" y="285.6">A3</text>
<text x="396.9" y="285.9">4 /7</text>
</g>
<g font-size="2.4">
<text x="271.1" y="244.4">MATERIAL:</text>
<text x="271.2" y="252">ACABADO SUPERFICIAL:</text>
<text x="271.3" y="248">Steel, Mild</text>
<text x="271.2" y="254.7">Negro Satinado Liso</text>
<text x="271.1" y="259.7">SCALE:</text>
<text x="350.4" y="260.8">DRAWN: Carlos Ruiz Madrigal</text>
<text x="391.1" y="260.6">31/03/2016</text>
<text x="350.5" y="267">CHECKED: Antonio Garcia</text>
<text x="391.2" y="266.7">02/12/2016</text>
<text x="350.5" y="271.4">DWG NO:</text>
<text x="350.7" y="276.9">Id. Ref:</text>
<text x="350.7" y="282.8">REV</text>
<text x="371.1" y="282.9">SIZE</text>
<text x="390.8" y="283">SHEET</text>
</g>
</svg>
